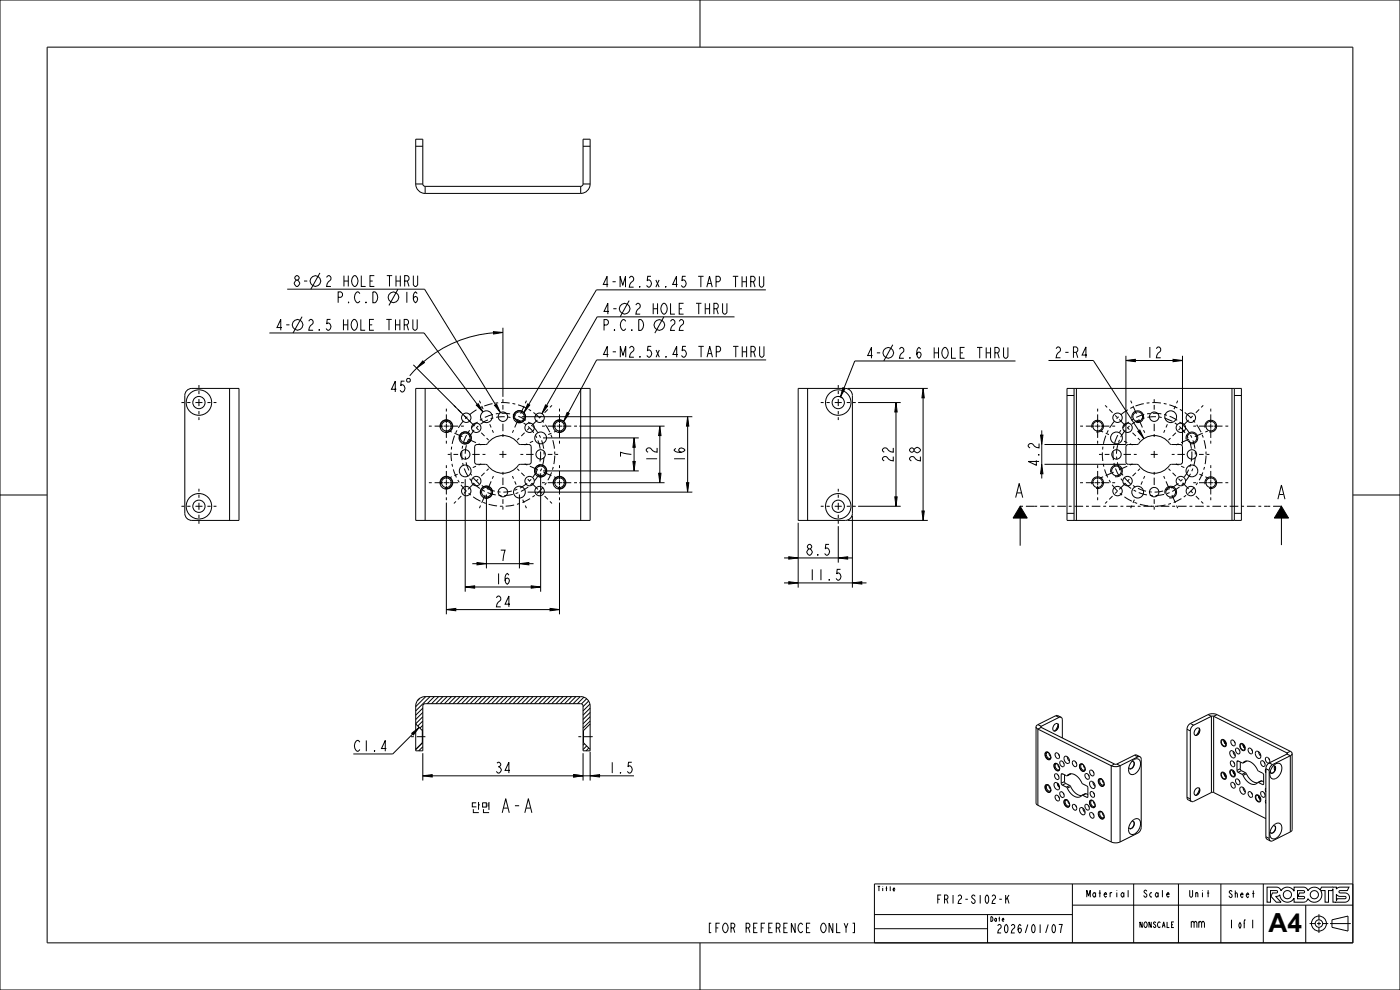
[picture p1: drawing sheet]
<svg xmlns="http://www.w3.org/2000/svg" width="297mm" height="210mm" viewBox="0 0 297 210" stroke-linecap="round" stroke-linejoin="round" font-family="sans-serif">
<g fill="#000">
<path d="M89.7 76.6l.3 .3-1.6 1.2zM104.7 70.3l2 .2-2 .3zM238.9 76.5l2-.3v.5zM248.9 76.2l2 .3-2 .2zM101.1 85.9l.4-.3 .9 1.8zM104.9 86l.4-.3 .9 1.8zM112 85.7l.4 .2-1.2 1.6zM115.7 85.9l.5 .2-1.2 1.6zM120.3 87.5l.5 .2-1.2 1.7zM134.5 92.9l.3 2h-.5zM134.3 97.9h.5l-.3 2zM140 90.4l.2 2h-.5z"/>
<path d="M145.9 88.4l.2 2h-.5zM178.8 82.2l.5 .2-1 1.8zM190.1 85.4l.2 2h-.5zM195.8 82.4l.3 2h-.5zM221 98.5l.3 2h-.5zM220.8 92.3h.5l-.3 2zM241.4 91.5l.4-.3 .9 1.8zM101.2 119.3l2 .3-2 .2zM110.2 119.6l2-.3v.5zM139.7 100.4h.5l-.2 2zM145.6 102.4h.5l-.2 2zM167.3 118.1l2 .3-2 .2z"/>
<path d="M177.8 118.4l2-.3v.5zM189.8 105.4h.5l-.2 2zM195.6 108.4h.5l-.3 2zM216.4 107.4l1.5 2.5h-3zM271.8 107.4l1.5 2.5h-3zM94.7 129.3l2-.2v.5zM98.7 124.5l2-.2v.5zM112.7 124.3l2 .2-2 .3zM116.7 129.1l2 .2-2 .3zM167.3 123.4l2 .2-2 .3zM180.8 123.6l2-.2v.5zM87.3 155.5l1.6-1.2-1.2 1.6z"/>
<path d="M89.7 164.6l2-.3v.5zM121.7 164.3l2 .3-2 .2zM125.2 164.6l2-.3v.5z"/>
</g>
<g fill="none" stroke="#000" stroke-width=".21">
<path d="M0 0h297v210h-297zM10 10h277v190h-277zM148.5 0v10M67.9 57.9l-1.9 3.4M57.1 70.6h32.9l11.3 15.2M60.9 61.3h29.2l15 24.5M64.1 67.2l-1.9 3.4M84.4 61.3l-1.9 3.5M87.7 77.4l12.1 12.1M88.4 78.1l-1.5 1.6M89.7 76.6l.3 .3-1.6 1.2zM104.7 70.3l2 .2-2 .3z"/>
<path d="M104.7 70.6a25.9 25.9 0 0 0-14.8 6.1M106.7 69.5v14.7M133.5 63.8l-1.9 3.4M140.8 67.2l-1.9 3.5M155.8 67.2h-29.1l-10.7 18.8M162.5 61.5h-36l-14.3 24.3M162.5 76.3h-35.9l-6.1 11.3M189.4 73.1l-1.9 3.5M215.4 76.6h-34.1l-2.3 5.7M222.4 76.5h9.5l9.7 14.9M238.9 76.5l2-.3v.5zM238.9 75.5v18.8h-17.3"/>
<path d="M240.9 76.5h8M248.9 76.2l2 .3-2 .2zM250.9 75.5v18.8M93.5 90.7a1.25 1.25 0 0 1 1.1-1.6 1.25 1.25 0 0 1 1.3 1.4 1.25 1.25 0 0 1-1.5 1.1M97.5 93.2a1.25 1.25 0 0 1 1.1-1.6 1.25 1.25 0 0 1 1.3 1.4 1.25 1.25 0 0 1-1.5 1.1M100.9 94.4l2.3-.1a4.2 4.2 0 0 1 7 0h2l.2 .1 .3 .4-.1 3.4-.4 .3h-2a4.2 4.2 0 0 1-7 0h-2l-.4-.3-.1-3.4zM101.1 85.9l.4-.3 .9 1.8zM104.9 86l.4-.3 .9 1.8zM109 88.7a1.25 1.25 0 0 1 1.1-1.6 1.25 1.25 0 0 1 1.3 1.4 1.25 1.25 0 0 1-1.5 1.1M110.7 88.4h36.2M112 85.7l.4 .2-1.2 1.6zM115.2 99.9h20.3"/>
<path d="M115.2 92.9h20.3M115.7 85.9l.5 .2-1.2 1.6zM117.5 90.7a1.25 1.25 0 0 1 1.1-1.6 1.25 1.25 0 0 1 1.3 1.4 1.25 1.25 0 0 1-1.5 1.1M120.3 87.5l.5 .2-1.2 1.7zM122.9 90.4h18.1M134.3 97.9h.5l-.3 2zM134.5 92.9l.3 2h-.5zM140 90.4l.2 2h-.5zM140 92.4v8M145.9 88.4l.2 2h-.5zM145.9 90.4v12M177.8 84.1l.9 .3"/>
<path d="M178.8 82.2l.5 .2-1 1.8zM179.8 82.4h17M182 85.4h9.1M190.1 85.4l.2 2h-.5zM190.1 87.4v18M195.8 82.4l.3 2h-.5zM195.8 84.4v24M220.8 92.3h.5l-.3 2zM221 98.5l.3 2h-.5zM221 91.3v1M221.6 98.5h17.3M231.6 90.7a1.25 1.25 0 0 1 1.1-1.6 1.25 1.25 0 0 1 1.4 1.4 1.25 1.25 0 0 1-1.6 1.1"/>
<path d="M238.9 94.5l.5-.2h1.9a4.2 4.2 0 0 1 7.1 0h2l.2 .1 .3 .4-.1 3.4-.4 .3h-2a4.2 4.2 0 0 1-7.1 0h-1.9l-.5-.3zM240.1 88.7a1.25 1.25 0 0 1 1.1-1.6 1.25 1.25 0 0 1 1.4 1.4 1.25 1.25 0 0 1-1.6 1.1M241.4 91.5l.4-.3 .9 1.8zM251.6 93.2a1.25 1.25 0 0 1 1.1-1.6 1.25 1.25 0 0 1 1.4 1.4 1.25 1.25 0 0 1-1.6 1.1M255.6 90.7a1.25 1.25 0 0 1 1.1-1.6 1.25 1.25 0 0 1 1.4 1.4 1.25 1.25 0 0 1-1.6 1.1M0 105h10M93.5 102.7a1.25 1.25 0 0 1 1.1-1.6 1.25 1.25 0 0 1 1.3 1.4 1.25 1.25 0 0 1-1.5 1.1M94.7 106.6v23.7M98.7 101.6v23.9M100.2 119.6h1M101.2 119.3l2 .3-2 .2zM102 104.7a1.25 1.25 0 0 1 1.1-1.6 1.25 1.25 0 0 1 1.3 1.4 1.25 1.25 0 0 1-1.5 1.1"/>
<path d="M103.2 119.6h7M103.2 104.9v15.7M110.2 119.6l2-.3v.5zM110.2 104.9v15.7M111.9 104.4h35M112.2 119.6h1M113.5 100.2a1.25 1.25 0 0 1 1.1-1.6 1.25 1.25 0 0 1 1.3 1.4 1.25 1.25 0 0 1-1.5 1.1M114.7 100.4v25.1M117.5 102.7a1.25 1.25 0 0 1 1.1-1.6 1.25 1.25 0 0 1 1.3 1.4 1.25 1.25 0 0 1-1.5 1.1M118.7 106.6v23.7M122.9 102.4h18.1M139.7 100.4h.5l-.2 2z"/>
<path d="M145.6 102.4h.5l-.2 2zM166.3 118.4h1M167.3 118.1l2 .3-2 .2zM169.3 118.4h8.5M169.3 110.9v13.7M177.8 118.4l2-.3v.5zM177.8 111.6v7.8M179.8 118.4h1M179.8 110.4h17M180.8 109.4v15.2M182 107.4h9.1M189.8 105.4h.5l-.2 2z"/>
<path d="M195.6 108.4h.5l-.3 2zM215.5 105.6l.7-3 .8 3M215.8 104.6h.9M216.4 107.4l1.5 2.5h-3zM216.4 109.9v5.9M221 100.5v1M231.6 102.7a1.25 1.25 0 0 1 1.1-1.6 1.25 1.25 0 0 1 1.4 1.4 1.25 1.25 0 0 1-1.6 1.1M235.6 100.2a1.25 1.25 0 0 1 1.1-1.6 1.25 1.25 0 0 1 1.4 1.4 1.25 1.25 0 0 1-1.6 1.1M247.1 104.7a1.25 1.25 0 0 1 1.1-1.6 1.25 1.25 0 0 1 1.4 1.4 1.25 1.25 0 0 1-1.6 1.1M255.6 102.7a1.25 1.25 0 0 1 1.1-1.6 1.25 1.25 0 0 1 1.4 1.4 1.25 1.25 0 0 1-1.6 1.1M271.1 105.9l.7-3 .8 3M271.4 104.9h.9"/>
<path d="M271.8 107.4l1.5 2.5h-3zM271.8 109.9v5.7M287 105h10M94.7 129.3l2-.2v.5zM96.7 129.3h20M98.7 124.5l2-.2v.5zM100.7 124.5h12M112.7 124.3l2 .2-2 .3zM116.7 129.1l2 .2-2 .3zM166.3 123.6h1M167.3 123.4l2 .2-2 .3zM169.3 123.6h11.5"/>
<path d="M180.8 123.6l2-.2v.5zM182.8 123.6h1M87.3 155.5l1.6-1.2-1.2 1.6zM87.5 155.7l-4.2 4.2h-8.4M88.2 153.6l1.4 1.4M88.8 148.4l.9-.6h.5h33a2 2 0 0 1 2 2v9.5h-1.5v-9.5l-.1-.3-.4-.2h-33.3l-.2 .5v9.5h-1.5v-9.5l.1-.6zM89 148.1l-.4 .5M89.6 155l.1 2.6M89.6 155h.1M89.6 157.6l-1.4 1.4M89.7 150.2l-1.5 1.5M89.7 151.1l-1.5 1.5"/>
<path d="M89.7 152l-1.5 1.5M89.7 152.9l-1.1 1.1M89.7 153.9l-.6 .6M89.7 154.8l-.2 .1M89.7 158.4l-.9 .9M89.7 159.8v5.8M90.3 147.8l-2.1 2.1M91.2 147.8l-3 3M92.1 147.8l-1.5 1.5M93 147.8l-1.5 1.5M94 147.8l-1.5 1.5M94.9 147.8l-1.5 1.5"/>
<path d="M95.8 147.8l-1.5 1.5M96.7 147.8l-1.5 1.5M97.6 147.8l-1.5 1.5M98.5 147.8l-1.5 1.5M99.4 147.8l-1.5 1.5M100.3 147.8l-1.5 1.5M101.2 147.8l-1.5 1.5M102.1 147.8l-1.5 1.5M103.1 147.8l-1.5 1.5M104 147.8l-1.5 1.5M104.9 147.8l-1.5 1.5M105.8 147.8l-1.5 1.5"/>
<path d="M106.7 147.8l-1.5 1.5M107.6 147.8l-1.5 1.5M108.5 147.8l-1.5 1.5M109.4 147.8l-1.5 1.5M110.3 147.8l-1.5 1.5M111.3 147.8l-1.5 1.5M112.2 147.8l-1.5 1.5M113.1 147.8l-1.5 1.5M114 147.8l-1.5 1.5M114.9 147.8l-1.5 1.5M115.8 147.8l-1.5 1.5M116.7 147.8l-1.5 1.5"/>
<path d="M117.6 147.8l-1.5 1.5M118.5 147.8l-1.5 1.5M119.4 147.8l-1.5 1.5M120.4 147.8l-1.5 1.5M121.3 147.8l-1.5 1.5M122.2 147.8l-1.5 1.5M123.1 147.8l-1.5 1.5M123.7 157.6h.1M123.7 155h.1M123.7 159.8v5.8M123.8 157.6l1.4 1.4M123.8 155v2.6"/>
<path d="M123.9 147.9l-1.4 1.4M124 157.8l-.3 .3M124.5 148.2l-1.1 1.1M124.5 158.2l-.8 .8M124.9 148.7l-1.2 1.2M124.9 158.7l-.6 .6M125.1 149.3l-1.4 1.5M125.2 150.2l-1.5 1.5M125.2 151.1l-1.5 1.5M125.2 152l-1.5 1.5M125.2 152.9l-1.5 1.5M125.2 153.6l-1.4 1.4"/>
<path d="M125.2 159.5v6.1M222.4 159.6l-.3-.1-.2 .1-.1 .4 .1 .5 .6 .6 .3-.1 .1-.4M259.1 157l.5-.1 .4 .4 .2 .6-.2 .4h-.4l-.4-.3-.2-.5zM259.7 157.1l.4 .8M263.1 157.8l.4-.1 .4 .3 .3 .8-.2 .4h-.4l-.4-.4-.2-.5zM263.7 157.9l.4 .8M89.7 164.6l2-.3v.5zM89.7 164.6h32M121.7 164.3l2 .3-2 .2zM123.7 164.6h1.5M125.2 164.6l2-.3v.5zM127.2 164.6h7.3"/>
<path d="M222.4 166.6l-.3-.1-.2 .1-.1 .3 .1 .5 .6 .6 .3-.1 .1-.3M224.2 162l-.3-.1-.2 .3 .1 .8 .3 .4 .4 .1 .2-.1 .1-.4M225.1 164.3l.2-.2 1.1 .5M225.1 166.1l.3 .4M225.1 164.3v1.8M225.4 166.5l.8 .5M225.4 164.1l-.3 .2M225.8 165.8l.3 .4M225.8 164.4v1.4M225.8 165.8l-.7 .3M226.1 166.2l.8 .4M226.1 166.2l-.7 .3"/>
<path d="M226.2 167l.2 .2M226.4 164.6l.2-.2a1.72 1.72 0 0 1 2.3 .7l.7 1.1 1.2 .7v2.1l-.2 .1M226.4 167.2a2.42 2.42 0 0 0 2.8 1.8l.3-.3M226.4 169.7l-.3-.1-.2 .1-.2 .4 .2 .5 .6 .6 .3-.1 .1-.4M226.9 166.6l.2 .2M226.9 166.6l-.7 .4M227.1 164.2h.1M227.1 166.8a2.81 2.81 0 0 0 2.4 2M227.1 164.2l-.7 .4M227.1 166.8l-.7 .4M227.2 164.1l-.1 .1M229.5 168.8h.1"/>
<path d="M229.5 168.7h.2M229.7 168.7l.9 .4M229.7 162.2l-.3-.2-.2 .1-.2 .4 .2 .5 .6 .6 .3-.1 .1-.4M230.4 168.3l-.9 .4M230.4 168.3l.4 .2M230.4 168.3l-.7 .4M230.8 169l-.2 .1M231.8 169.8h-.4l-.2 .2 .1 .8 .3 .4 .4 .1 .2-.1 .1-.4M233.8 172.2l-.4-.1-.2 .1-.1 .4 .1 .5 .6 .6 .3-.1 .2-.4M233.8 165.3l-.4-.1-.2 .1-.1 .4 .1 .5 .6 .5 .3-.1 .2-.3M259.1 163.9l.5-.1 .4 .4 .2 .6-.2 .5h-.4l-.4-.3-.2-.6zM259.7 164l.4 .8"/>
<path d="M261 163.4l.4-.1 .4 .3 .3 .7-.2 .5h-.4l-.4-.4-.2-.5zM261.6 163.5l.4 .8M262.4 161.6l.2-.2 1.1 .4M262.4 163.4l.3 .4M262.4 161.6v1.8M262.7 163.8l.8 .5M262.7 161.4l-.3 .2M263.1 163.1l.3 .4M263.1 163.1l-.7 .3M263.1 161.6v1.5M263.4 163.5l-.7 .3M263.4 163.5l.8 .4"/>
<path d="M263.5 164.3l.2 .2M263.7 161.8l.2-.2a1.72 1.72 0 0 1 2.3 .8l.7 1.1 1.1 .7 .1 2.1-.3 .1M263.7 164.5a2.42 2.42 0 0 0 2.7 1.8l.4-.3M263.7 161.8h.1M264.2 163.9l.2 .2M264.2 163.9l-.7 .4M264.4 161.5l-.7 .3M264.4 164.1a2.8 2.8 0 0 0 2.4 1.9M264.4 164.1l-.7 .4M264.4 161.4v.1M266.4 168.7l.4-.1 .5 .4 .2 .7-.2 .4h-.4l-.4-.3-.2-.6zM266.8 166h.2"/>
<path d="M267 166l.8 .4M267 168.8l.4 .8M267.7 165.6l-.9 .4M267.7 165.6l.4 .2M267.7 165.6l-.7 .4M268.1 166.3l-.3 .1M268.5 163.1l-.1 .4 .1 .5M269.5 163.6l.1 .4M270.5 162.6l-.2 .3 .1 .6M185.5 197h24M185.5 194h42M189.5 188.6h.3l-.1-.2-.2 .4 .2 .2 .1-.1"/>
<path d="M209.5 194v6M227.5 192h59.5M227.5 187.5v12.5M239.3 188.8v1.5M240.5 187.5v12.5M250 187.5v12.5M259 187.5v12.5M268 187.5v12.5M268.8 188.2h2.2l.5 .3 .2 .4a1.6 1.6 0 0 1 2.8 .1v-.8h2.3l.4 .3 .3 .4a1.6 1.6 0 0 1 2.6-.1l.2-.6h3.2v.4l.6-.4h2.1l-.4 .7h-1.5a.25 .25 0 0 0-.2 .3 .25 .25 0 0 0 .2 .2h1a.98 .98 0 0 1 1 1 .98 .98 0 0 1-1 1h-2.5v-2.9l-.2 .4h-.8v2.5h-.7v-2.5h-.9a1.6 1.6 0 0 1-.5 2.2 1.6 1.6 0 0 1-2.2-.5l-.3 .5-.4 .2-2.3 .1v-.9a1.6 1.6 0 0 1-1.8 .8 1.6 1.6 0 0 1-1.2-1.5l-.4 .3h-.5l1.2 1.3h-1l-1.2-1.3 .3-.7h.9a.25 .25 0 0 0 .2-.2 .25 .25 0 0 0-.2-.3h-1.3v2.5h-.7zM275.3 188.9l1.4 .1-.1 .4h-.9l-.4 .7 1.3 .1 .2 .1-.1 .3h-1.4zM277 192v8M277.8 195.9h1.2"/>
<path d="M279.4 195.9h.8M279.8 193.9v1.2M279.8 195.5v.8M279.8 196.7v1.2M280.6 195.9h1.2M282.2 195.9h4.4M282.6 195.1l3.4-.8v3.2l-3.4-.8zM283.5 189.7l.6 .4 1.3 .1 .1 .3-.2 .1h-1.6l-.2 .4zM287 187.5h-101.5v12.5M148.5 200v10"/>
<circle cx="66.9" cy="59.6" r="1.13"/>
<circle cx="63.1" cy="68.9" r="1.13"/>
<circle cx="83.4" cy="63.1" r="1.13"/>
<circle cx="132.5" cy="65.5" r="1.13"/>
<circle cx="139.9" cy="68.9" r="1.13"/>
<circle cx="188.4" cy="74.8" r="1.13"/>
<circle cx="273.1" cy="189.8" r=".87"/>
<circle cx="278.8" cy="189.8" r=".87"/>
<circle cx="279.8" cy="195.9" r="1.59"/>
<circle cx="279.8" cy="195.9" r=".79"/>
</g>
<path d="M216.4 107.4h3M219.4 107.4h49.4M268.8 107.4h3" fill="none" stroke="#000" stroke-width=".21" stroke-dasharray=".6 .6 1.8 .6" stroke-linecap="butt"/>
<!-- layer: 02___PRT_ALL_AXES -->
<g fill="none" stroke="#000" stroke-width=".21" stroke-dasharray=".6 .6 1.8 .6" stroke-linecap="butt">
<path d="M38.5 85.4h1.9M42.2 81.7v1.9M42.2 89.1v-1.9M45.9 85.4h-1.9M91 90.4h3.1M94.7 86.7v3.1M94.7 98.7v3.1M94.7 94.1v-3.2M95 96.4h2.2M95.3 91.4l2.9 1.3M96.3 86l1.6 1.6M98.4 90.4h-3.2"/>
<path d="M101.5 91.2l-3.1-3.1M101.7 85l.8 1.8M102.1 98.4l-1.8 .8M102.1 94.4l-2.9-1.3M103 96.4h-2.8M103.7 99.4l-1.6 1.6M103.7 93.4l-1.6-1.6M104.7 91.8l-.8-1.8M106.7 84.7v2.2M106.7 92.7v-2.8M108.7 91.8l1.3-2.9M109.7 93.4l1.6-1.6"/>
<path d="M109.7 99.4l1.6 1.6M110.4 96.4h2.8M111.3 94.4l1.8-.8M111.3 98.4l2.9 1.3M111.7 85l-1.3 2.9M111.8 91.2l3.2-3.1M114.7 96.4a8 8 0 0 0-11.7-7.1 8 8 0 0 0-.9 13.6 8 8 0 0 0 12.5-5.4l.1-1.1M115 90.4h3.1M115.4 96.4a8.7 8.7 0 0 0-12.7-7.8 8.7 8.7 0 0 0-1 14.9 8.7 8.7 0 0 0 13.6-5.9l.1-1.2M117.1 86l-1.6 1.6M117.7 96.4a11 11 0 0 0-16.1-9.7 11 11 0 0 0-1.1 18.8 11 11 0 0 0 17.1-7.8l.1-1.3M118.1 91.4l-1.8 .8"/>
<path d="M118.4 96.4h-2.2M118.7 86.7v3.1M118.7 98.7v3.1M118.7 94.1v-3.2M122.4 90.4h-3.2M174.1 85.4h1.9M177.8 81.7v1.9M177.8 89.1v-1.9M181.5 85.4h-1.9M229.1 90.4h3.2M232.9 86.7v3.1M232.9 98.7v3.1"/>
<path d="M232.9 94.1v-3.2M233.1 96.4h2.3M233.5 91.4l1.8 .8M234.5 86l1.5 1.6M236.6 90.4h-3.2M236.6 88.1l3.1 3.1M239.9 85l1.2 2.9M240.3 98.4l-2.9 1.3M240.3 94.4l-1.8-.8M241.1 96.4h-2.7M241.8 99.4l-1.5 1.6M241.8 93.4l-1.5-1.6"/>
<path d="M242.8 91.8l-1.2-2.9M244.9 84.7v2.2M244.9 92.7v-2.8M246.9 91.8l.8-1.8M247.9 93.4l1.6-1.6M247.9 99.4l1.6 1.6M248.6 96.4h2.8M249.5 94.4l2.9-1.3M249.5 98.4l1.8 .8M249.8 85l-.7 1.8M250 91.2l3.1-3.1M252.9 96.4a8 8 0 0 0-11.7-7.1 8 8 0 0 0-1 13.6 8 8 0 0 0 12.6-5.4l.1-1.1"/>
<path d="M253.1 90.4h3.2M253.6 96.4a8.7 8.7 0 0 0-12.8-7.8 8.7 8.7 0 0 0-1 14.9 8.7 8.7 0 0 0 13.7-5.9l.1-1.2M255.3 86l-1.6 1.6M255.9 96.4a11 11 0 0 0-16.2-9.7 11 11 0 0 0-1.1 18.8 11 11 0 0 0 17.2-7.8l.1-1.3M256.3 91.4l-2.9 1.3M256.6 96.4h-2.2M256.9 86.7v3.1M256.9 98.7v3.1M256.9 94.1v-3.2M260.6 90.4h-3.2M38.5 107.4h1.9M42.2 103.7v1.9"/>
<path d="M42.2 111.1v-1.9M45.9 107.4h-1.9M91 102.4h3.1M94.7 106.1v-3.2M95.3 101.4l1.8-.8M96.3 106.8l1.6-1.6M98.4 102.4h-3.2M98.4 104.7l3.1-3.2M101.7 107.8l1.3-2.9M104.7 101l-1.3 2.9M106.7 100.1v2.8M106.7 108.1v-2.2"/>
<path d="M108.7 101l.8 1.8M111.7 107.8l-.8-1.8M115 104.7l-3.2-3.2M115 102.4h3.1M117.1 106.8l-1.6-1.6M118.1 101.4l-2.9-1.3M118.7 106.1v-3.2M122.4 102.4h-3.2M174.1 107.4h1.9M177.8 103.7v1.9M177.8 111.1v-1.9M181.5 107.4h-1.9"/>
<path d="M229.1 102.4h3.2M232.9 106.1v-3.2M233.5 101.4l2.9-1.3M234.5 106.8l1.5-1.6M236.6 102.4h-3.2M236.6 104.7l3.1-3.2M239.9 107.8l.8-1.8M242.8 101l-.7 1.8M244.9 100.1v2.8M244.9 108.1v-2.2M246.9 101l1.2 2.9M249.8 107.8l-1.2-2.9"/>
<path d="M250 101.5l3.1 3.2M253.1 102.4h3.2M255.3 106.8l-1.6-1.6M256.3 101.4l-1.8-.8M256.9 106.1v-3.2M260.6 102.4h-3.2M87.2 156.3h3.5M122.7 156.3h3.5"/>
</g>
<g fill="none" stroke="#000" stroke-width=".21">
<path d="M41.5 85.4h1.4M42.2 84.6v1.5M94.1 90.4h1.1M94.7 89.8v1.1M105.9 96.4h1.5M106.7 95.6v1.5M118.1 90.4h1.1M118.7 89.8v1.1M177.1 85.4h1.5M177.8 84.6v1.5M232.3 90.4h1.1M232.9 89.8v1.1"/>
<path d="M244.1 96.4h1.5M244.9 95.6v1.5M256.3 90.4h1.1M256.9 89.8v1.1M41.5 107.4h1.4M42.2 106.6v1.5M94.1 102.4h1.1M94.7 101.8v1.1M118.1 102.4h1.1M118.7 101.8v1.1M177.1 107.4h1.5M177.8 106.6v1.5"/>
<path d="M232.3 102.4h1.1M232.9 101.8v1.1M256.3 102.4h1.1M256.9 101.8v1.1M222.4 159.6l-.3-.1a.72 .72 0 0 0-.5 .6 .72 .72 0 0 0 .3 .7 .51 .51 0 0 0 .7 .4 .51 .51 0 0 0 .3-.6M222.4 159.6l.5 1M222.5 159.7h.1M222.5 159.7l-.5 .1 .1 .7 .5 .4 .3-.3M222.5 159.7l.4 .8M223.5 155h.1M223.7 153.7l.6-.2 .3 .5-.3 .8-.7 .3a.83 .83 0 0 1 .1-1.4zM223.9 159.7h.4l.3 .3 .2 .6-.2 .3h-.3l-.3-.3-.2-.5z"/>
<path d="M224.6 160l.1 .3M253.7 154.6l.3-.2h.3l.2 .7-.4 .7-.3 .2h-.3a.96 .96 0 0 1 .2-1.4zM254.3 154.4h.1M259.2 157.1l.3-.1 .4 .3 .2 .5-.1 .3a.72 .72 0 0 1-.8-.2 .72 .72 0 0 1 0-.8zM259.7 157.1l.3 .7M259.7 157.1h.1M260 157.8l.1 .1M260 157.8v.1M260 157.9h.1M260.1 157.9h.1M261 159.3h.5l.4 .5a.53 .53 0 0 1 .2 .6 .53 .53 0 0 1-.6 .4l-.6-.7v-.5zM261.2 157h.3l.4 .3 .1 .5-.1 .4h-.3l-.3-.3-.2-.5z"/>
<path d="M261.6 159.4l.1 .5 .4 .4M261.9 157.3l.1 .3M262.2 158.8a.65 .65 0 0 1 .7 .3 .65 .65 0 0 1-.2 .8l-.5-.4zM262.9 159h.1M262.9 159l.1 .3M263.2 157.9l.3-.1 .4 .3 .2 .5-.1 .4a.72 .72 0 0 1-.8-.3 .72 .72 0 0 1 0-.8zM264.1 158.7h.1M264.1 158.7l-.4-.8 .4 .8M264.9 158.8l.3-.1 .4 .3 .1 .5-.2 .4h-.3l-.3-.3-.1-.5zM265.5 159l.2 .3M266.4 159.4a.83 .83 0 0 1 1 .5 .83 .83 0 0 1-.3 1l-.4-.2-.3-.4-.1-.5zM267 159.5l.1 .5 .4 .4"/>
<path d="M222.4 166.6l-.3-.2a.72 .72 0 0 0-.5 .6 .72 .72 0 0 0 .3 .7 .51 .51 0 0 0 .7 .4 .51 .51 0 0 0 .3-.6M222.4 166.6l.5 .9M222.5 166.6h.1M222.5 166.6l-.5 .1 .1 .7 .5 .4 .3-.3M222.5 166.6l.4 .8M222.9 167.4v.1M223.7 162h.5a.87 .87 0 0 1 .6 .7 .87 .87 0 0 1-.3 .8h-.3a1.11 1.11 0 0 1-.5-1.5zM223.7 166.1l.5-.1 .5 .6a.53 .53 0 0 1 .1 .6 .53 .53 0 0 1-.5 .3l-.6-.7-.1-.4zM223.8 164.2l.4-.1 .3 .4 .2 .5-.2 .3h-.3l-.3-.3-.2-.5zM223.9 168.7h.3l.4 .3 .2 .5-.2 .4h-.3l-.3-.3-.2-.5zM224.3 162h.1M224.3 166.1l.1 .5 .4 .5"/>
<path d="M224.3 166.2l.2 .2 .1 .4M224.3 162.1l-.3-.1a.69 .69 0 0 0-.1 .9 .69 .69 0 0 0 .8 .3l.1-.2M224.4 162.1h.1M224.4 162.1l.4 .8M224.5 164.4l.1 .3M224.6 169l.1 .3M224.8 162.9h.1M224.8 163h.1M224.9 161.5a.65 .65 0 0 1 .8 .4 .65 .65 0 0 1-.3 .7l-.3-.1a.8 .8 0 0 1-.2-1zM225 168a.76 .76 0 0 0 .6 1.2M225 168a.76 .76 0 0 1 .6 1.1M225 168h.1"/>
<path d="M225.6 161.7v.1M225.6 168.2l.1 .3M225.6 161.8l.1 .2M225.6 169.1v.1M225.8 169.7h.5a.89 .89 0 0 1 .3 1.5 1.06 1.06 0 0 1-.8-1.5zM225.9 160.5a.83 .83 0 0 1 .9 .5 .83 .83 0 0 1-.3 1l-.4-.2-.3-.5-.1-.5zM226.4 160.5l.1 .5 .4 .5M226.4 169.8l-.2-.1-.2 .2 .1 .7a.4 .4 0 0 0 .4 .4 .4 .4 0 0 0 .4-.3M226.5 169.8h.1M226.5 169.8l.4 .8M226.9 170.7h.1M227.6 161.5l.3-.1 .4 .3 .1 .5-.1 .4h-.3l-.4-.3-.1-.5z"/>
<path d="M227.6 170.7l.3-.1 .4 .4 .1 .5-.1 .3h-.3l-.4-.3-.1-.4zM228.2 170.9l.2 .3M228.2 161.7l.2 .3M229.2 171.4a.83 .83 0 0 1 .9 .4 .83 .83 0 0 1-.3 1l-.4-.1-.3-.5-.1-.5zM229.7 171.4l.1 .5 .4 .5M229.7 162.2l-.3-.2-.3 .1-.1 .7a.71 .71 0 0 0 .4 .7 .71 .71 0 0 0 .8-.1v-.3M229.7 162.2l.4 .4 .1 .5M229.7 162.2l-.4 .1 .1 .7 .5 .4 .3-.3M229.7 162.2h.1M229.8 162.2l.4 .8M230.2 163.1h.1M230.3 164.1a.65 .65 0 0 1 .7 .4 .65 .65 0 0 1-.2 .8 .84 .84 0 0 1-.5-1.2z"/>
<path d="M230.3 170.7a.65 .65 0 0 1 .7 .4 .65 .65 0 0 1-.2 .7l-.4-.1a.8 .8 0 0 1-.1-1zM230.9 170.9l.2 .3M230.9 164.4l.2 .3M231.2 169.8l.3-.1 .3 .1a.84 .84 0 0 1 .6 .7 .84 .84 0 0 1-.4 .8h-.3a1.11 1.11 0 0 1-.5-1.5zM231.3 163.4h.3l.3 .3 .2 .5-.2 .4-.3-.1-.3-.3-.1-.4zM231.3 172.4h.3l.3 .3 .2 .5-.2 .3h-.3l-.3-.3-.1-.5zM231.3 165.8h.4l.5 .5a.53 .53 0 0 1 .2 .6 .53 .53 0 0 1-.6 .3l-.6-.6-.1-.5zM231.4 167.9h.3l.4 .4 .1 .5-.2 .3h-.3l-.3-.3-.1-.5zM231.8 169.9h.1M231.8 169.9l-.2-.1a.68 .68 0 0 0-.1 .9 .68 .68 0 0 0 .8 .3v-.2M231.8 165.8l.2 .6 .3 .4M231.9 169.9h.1"/>
<path d="M231.9 172.6l.2 .3M231.9 163.6l.2 .3M232 169.9l.3 .8M232 168.2l.2 .3M232.3 170.8h.1M233.1 165.3l.5-.1 .5 .4 .2 .7-.2 .4a.99 .99 0 0 1-1-.4 .99 .99 0 0 1 0-1zM233.8 172.2v.1M233.8 172.2l-.5 .2 .1 .6 .5 .5 .3-.3M233.8 165.3l-.4 .1v.6l.4 .5h.3l.1-.2M233.8 172.3l.4 .8M233.8 165.4l.4 .8M233.8 172.3h.1"/>
<path d="M234.2 173.2h.1M234.2 173.1l.1 .1M234.2 173.1l-.3-.7-.5-.3a.72 .72 0 0 0-.5 .6 .72 .72 0 0 0 .4 .7 .5 .5 0 0 0 .5 .4 .5 .5 0 0 0 .5-.6M239.6 175.8h.1M239.6 163.1h.1M240 175.7l-.4 .1M240 163l-.4 .1M240 175.7h.1M240 163h.1M240.4 174.2h.1M240.4 161.5l.2 .3v.5l-.6 .7M240.4 174.2l.2 .3v.5l-.6 .7"/>
<path d="M253.7 167.3l.3-.2h.3l.2 .7-.4 .7-.3 .2h-.3a.96 .96 0 0 1 .2-1.4zM254.3 167.1h.1M259.2 164l.3-.1 .4 .3 .2 .5-.1 .4a.72 .72 0 0 1-.8-.3 .72 .72 0 0 1 0-.8zM259.7 164l.4 .8-.3-.4zM261.1 163.5l.3-.1 .4 .4 .2 .5-.2 .4-.3-.1-.4-.3-.1-.5zM261.1 161.5l.4-.1 .4 .5a.46 .46 0 0 1-.2 .7 .46 .46 0 0 1-.6-.4l-.1-.4zM261.2 166h.4l.4 .4a.46 .46 0 0 1-.2 .8 .46 .46 0 0 1-.6-.5l-.1-.4zM261.6 163.5l.4 .8zM261.8 161.7l.1 .3M261.9 166.2l.1 .3M262.2 165.3a.76 .76 0 0 0 .7 1.1M262.3 165.2a.76 .76 0 0 1 .6 1.2"/>
<path d="M262.3 165.2l-.1 .1M262.9 165.5l.1 .3M262.9 166.4h.1M263.1 167a.83 .83 0 0 1 1 .5 .83 .83 0 0 1-.3 1l-.4-.2-.3-.4-.1-.5zM263.7 167.1l.1 .5 .4 .4M264.9 168l.3-.1 .4 .4 .1 .5-.2 .3h-.3l-.3-.3-.1-.4zM265.5 168.2l.2 .3M266.5 168.8l.3-.1 .4 .3 .2 .5-.1 .4a.72 .72 0 0 1-.8-.3 .72 .72 0 0 1 0-.8zM267 168.8l.4 .8zM267.5 161.4a.65 .65 0 0 1 .8 .4 .65 .65 0 0 1-.2 .8 .84 .84 0 0 1-.6-1.2zM267.5 168a.65 .65 0 0 1 .8 .3 .65 .65 0 0 1-.2 .8l-.6-.4zM268.2 168.2l.1 .3"/>
<path d="M268.2 161.7l.1 .2M268.5 163.4v.3M268.5 169.7v.7M268.5 167.2l-.1 .3 .1 .5M268.6 160.7h.3l.3 .3a.47 .47 0 0 1 .3 .5 .47 .47 0 0 1-.5 .4l-.5-.6zM269.2 160.9l.1 .3M269.2 161.8h.1M269.4 163.7l.1 .2M270.4 175.2h.1M270.4 162.5h.1M270.4 175.2l.2 .4-.2 .5-.4 .5-.4 .1M270.4 162.5l.2 .4-.2 .5-.4 .5-.4 .1"/>
<path d="M270.5 162.7v.7"/>
<circle cx="94.7" cy="90.4" r="1.35"/>
<circle cx="94.7" cy="90.4" r="1.03"/>
<circle cx="98.7" cy="92.9" r="1.3"/>
<circle cx="98.7" cy="99.9" r="1.25"/>
<circle cx="98.7" cy="92.9" r="1.03"/>
<circle cx="98.7" cy="96.4" r="1"/>
<circle cx="98.9" cy="88.6" r="1"/>
<circle cx="101" cy="90.7" r="1"/>
<circle cx="103.2" cy="88.4" r="1.25"/>
<circle cx="106.7" cy="88.4" r="1"/>
<circle cx="110.2" cy="88.4" r="1.3"/>
<circle cx="110.2" cy="88.4" r="1.03"/>
<circle cx="112.3" cy="90.7" r="1"/>
<circle cx="114.5" cy="88.6" r="1"/>
<circle cx="114.7" cy="99.9" r="1.3"/>
<circle cx="114.7" cy="92.9" r="1.25"/>
<circle cx="114.7" cy="99.9" r="1.03"/>
<circle cx="114.7" cy="96.4" r="1"/>
<circle cx="118.7" cy="90.4" r="1.35"/>
<circle cx="118.7" cy="90.4" r="1.03"/>
<circle cx="232.9" cy="90.4" r="1.03"/>
<circle cx="236.9" cy="92.9" r="1.25"/>
<circle cx="236.9" cy="99.9" r="1.03"/>
<circle cx="236.9" cy="96.4" r="1"/>
<circle cx="237.1" cy="88.6" r="1"/>
<circle cx="239.2" cy="90.7" r="1"/>
<circle cx="241.4" cy="88.4" r="1.03"/>
<circle cx="244.9" cy="88.4" r="1"/>
<circle cx="248.4" cy="88.4" r="1.25"/>
<circle cx="250.5" cy="90.7" r="1"/>
<circle cx="252.6" cy="88.6" r="1"/>
<circle cx="252.9" cy="99.9" r="1.25"/>
<circle cx="252.9" cy="92.9" r="1.03"/>
<circle cx="252.9" cy="96.4" r="1"/>
<circle cx="256.9" cy="90.4" r="1.03"/>
<circle cx="94.7" cy="102.4" r="1.35"/>
<circle cx="94.7" cy="102.4" r="1.03"/>
<circle cx="98.9" cy="104.2" r="1"/>
<circle cx="101" cy="102" r="1"/>
<circle cx="103.2" cy="104.4" r="1.3"/>
<circle cx="103.2" cy="104.4" r="1.03"/>
<circle cx="106.7" cy="104.4" r="1"/>
<circle cx="110.2" cy="104.4" r="1.25"/>
<circle cx="112.3" cy="102" r="1"/>
<circle cx="114.5" cy="104.2" r="1"/>
<circle cx="118.7" cy="102.4" r="1.35"/>
<circle cx="118.7" cy="102.4" r="1.03"/>
<circle cx="232.9" cy="102.4" r="1.03"/>
<circle cx="237.1" cy="104.2" r="1"/>
<circle cx="239.2" cy="102" r="1"/>
<circle cx="241.4" cy="104.4" r="1.25"/>
<circle cx="244.9" cy="104.4" r="1"/>
<circle cx="248.4" cy="104.4" r="1.03"/>
<circle cx="250.5" cy="102" r="1"/>
<circle cx="252.6" cy="104.2" r="1"/>
<circle cx="256.9" cy="102.4" r="1.03"/>
</g>
<!-- layer: 7_ALL_FEATURES -->
<g fill="none" stroke="#000" stroke-width=".21">
<path d="M88.2 39a2 2 0 0 0 2 2M88.2 39v-9.5h1.5v9.5M88.2 39h1.5M88.2 31h1.5M89.7 39l.2 .5h.3M90.2 39.5v1.5M90.2 39.5h33M123.2 39.5v1.5M123.7 39l-.3 .5h-.2M123.7 39v-9.5h1.5v9.5M123.7 39h1.5M123.7 31h1.5"/>
<path d="M125.2 39a2 2 0 0 1-2 2M90.2 41h33M39.8 82.7l.9-.3h10v28h-10a1.5 1.5 0 0 1-1.5-1.5v-25l.1-.5zM48.7 82.4v28M88.2 82.4h37v28h-37zM90.2 82.4v28M123.2 82.4v28M169.3 82.4h10a1.5 1.5 0 0 1 1.5 1.5v25a1.5 1.5 0 0 1-1.5 1.5h-10zM171.3 82.4v28M226.4 82.4h37v28h-37zM226.4 83.9h1.5M227.9 82.4v28"/>
<path d="M228.4 82.4v28M261.4 82.4v28M261.9 83.9h1.5M261.9 82.4v28M226.4 108.9h1.5M261.9 108.9h1.5M89.6 156.3h.1M123.7 156.3h.1M219.8 154.2v16.1l.4 .5M219.8 154.2l.4 .5M220.2 153.7l-.4 .5M220.2 154.7v16.1"/>
<path d="M220.2 154.7l15.5 7.7M220.2 153.7l.7 .4M220.9 154.1v.2M220.9 154.3l-.7 .4M220.9 154.3l15.5 7.8M223.9 155h-.4M223.9 155h.1M224 151.8h.3l.8 .3M224 151.8l-3.8 1.9M224 151.8l.7 .4M224.3 153.5l.2 .7-.6 .8M224.5 153.7l-.7 1.3"/>
<path d="M224.7 152.2l-3.8 1.9M225.1 152.1l.3 .5v3.9M225.1 152.1l-.4 .1M251.8 154.7v14.4M251.8 154.7l.7 .3M252.5 153.5a1.47 1.47 0 0 0-.7 1.2M252.5 155v14.5M252.5 153.5l.7 .3M253.2 153.8a1.47 1.47 0 0 0-.7 1.2M253.9 155.9l-.4 .1M253.9 155.9v.1M254 155.9h-.1"/>
<path d="M254 155.9h.1M254.3 154.4l.2 .7-.5 .8M254.5 154.6l-.7 1.4M256.3 151.6a2.37 2.37 0 0 1 1.9 0M256.3 151.6l-3.8 1.9M256.3 151.6l.7 .3M257 151.9h.5M257 151.9l-3.8 1.9M257 151.9v16.2M257.5 151.9v16.2M257.5 151.9l15.5 7.8M258.2 151.6l-.7 .3"/>
<path d="M258.2 151.6l15.5 7.8M273 159.7v.3M273 160l-3.7 1.8M273 160l.7 .3M273.7 159.4l.4 .4M273.7 159.4l-.7 .3M274.1 159.8v16.2l-.4 .5M274.1 159.8l-.4 .5M220.2 170.8l15.5 7.8M224.3 166.2l.2 .6M224.5 166.4l-.1 .2M235.7 178.6a2.37 2.37 0 0 0 1.9 0"/>
<path d="M235.7 162.4a2.37 2.37 0 0 0 1.9 0M235.7 162.4v16.2M236.4 162.1h.5M236.4 162.1l-.7 .3M236.9 162.1l.7 .3M237.6 162.4v16.2M239.5 162.9l.2 .2h.3M239.5 175.6l.1 .2M239.6 175.8h.1M240 175.7v.1M240 163v.1M240 175.8h-.4"/>
<path d="M240.1 161.5h.3a.98 .98 0 0 1-.4 1.6M240.1 174.2h.3a.98 .98 0 0 1-.4 1.6M240.2 161.4l.4-.3a.92 .92 0 0 1 1.1 .1 .92 .92 0 0 1 .2 1.1l-.2 .8a1.37 1.37 0 0 1-2 1 2.21 2.21 0 0 1 .5-2.7zM240.2 174.1l.4-.3a.92 .92 0 0 1 1.1 .1 .92 .92 0 0 1 .2 1.1l-.2 .8a1.37 1.37 0 0 1-2 1 2.21 2.21 0 0 1 .5-2.7zM240.7 160.2l.3-.1 .8 .4M240.7 160.2l-3.8 1.9M240.7 160.2l.7 .3M241.4 160.5l-3.8 1.9M241.8 160.5l.3 .6v14.4a1.47 1.47 0 0 1-.7 1.2l-3.8 1.9M241.8 160.5h-.4M251.8 169.1l.2 .5 .8 .4M251.8 169.1l.7 .4"/>
<path d="M252.5 169.5l.3 .5M253.9 168.6l-.4 .1M253.9 168.6v.1M254.3 167.1l.2 .7-.6 .8M254.5 167.3l-.7 1.4M257 168.1h.5M257 168.1l-3.8 1.9h-.4M257.5 168.1l11 5.5M268.5 177.5l.2 .5 .8 .4M268.5 177.5l.8 .3M268.5 163.1l.8 .3M268.5 163.1v14.4"/>
<path d="M269.3 177.8l.2 .6M269.3 161.8a1.47 1.47 0 0 0-.8 1.3M269.3 161.8l.7 .4M269.3 163.4v14.4M269.4 176.5l.2 .2h.3M269.4 163.8l.2 .2h.4M270 162.2a1.47 1.47 0 0 0-.7 1.2M270 176.7h.1M270 164h.1M270 176.7h-.1M270.1 162.5h.3a.98 .98 0 0 1-.4 1.5M270.1 175.2h.3a.98 .98 0 0 1-.4 1.5"/>
<path d="M270.2 162.3l.4-.2a.92 .92 0 0 1 1.1 0 .92 .92 0 0 1 .2 1.2l-.3 .8a1.37 1.37 0 0 1-1.9 .9 2.21 2.21 0 0 1 .5-2.7zM270.2 175l.4-.2a.92 .92 0 0 1 1.1 0 .92 .92 0 0 1 .2 1.2l-.3 .8a1.37 1.37 0 0 1-1.9 .9 2.21 2.21 0 0 1 .5-2.7zM273.7 176.5l-3.8 1.9h-.4M273.7 160.3l-3.7 1.9M273.7 160.3v16.2"/>
<circle cx="42.2" cy="85.4" r="2.7"/>
<circle cx="42.2" cy="85.4" r="1.3"/>
<circle cx="177.8" cy="85.4" r="2.7"/>
<circle cx="177.8" cy="85.4" r="1.3"/>
<circle cx="42.2" cy="107.4" r="2.7"/>
<circle cx="42.2" cy="107.4" r="1.3"/>
<circle cx="177.8" cy="107.4" r="2.7"/>
<circle cx="177.8" cy="107.4" r="1.3"/>
</g>
<text font-size="5.6" x="269.1" y="197.6">A4</text>
<text font-size="3.9" x="103.9" y="172.4">A-A</text>
<g font-size="3">
<text x="62.1" y="60.8">8-</text>
<text x="68.8" y="60.8">2 HOLE THRU</text>
<text x="71.3" y="64.2">P.C.D</text>
<text x="85.4" y="64.2">16</text>
<text x="127.5" y="60.9">4-M2.5x.45 TAP THRU</text>
<text x="58.3" y="70.1">4-</text>
<text x="65" y="70.1">2.5 HOLE THRU</text>
<text x="127.7" y="66.6">4-</text>
<text x="127.7" y="70.1">P.C.D</text>
<text x="134.4" y="66.6">2 HOLE THRU</text>
<text x="141.8" y="70.1">22</text>
<text x="127.6" y="75.8">4-M2.5x.45 TAP THRU</text>
<text x="183.6" y="76">4-</text>
<text x="190.4" y="76">2.6 HOLE THRU</text>
<text x="223.6" y="75.9">2-R4</text>
<text x="243" y="75.9">12</text>
<text x="82.6" y="83.2">45</text>
<text x="133.9" y="97.3" transform="rotate(-90 133.9 97.3)">7</text>
<text x="139.4" y="98.2" transform="rotate(-90 139.4 98.2)">12</text>
<text x="145.3" y="98.2" transform="rotate(-90 145.3 98.2)">16</text>
<text x="189.5" y="98.2" transform="rotate(-90 189.5 98.2)">22</text>
<text x="195.3" y="98.2" transform="rotate(-90 195.3 98.2)">28</text>
<text x="220.4" y="99.2" transform="rotate(-90 220.4 99.2)">4.2</text>
<text x="105.8" y="119">7</text>
<text x="170.8" y="117.8">8.5</text>
<text x="104.9" y="123.9">16</text>
<text x="171.4" y="123.1">11.5</text>
<text x="104.9" y="128.7">24</text>
<text x="74.9" y="159.4">C1.4</text>
<text x="104.9" y="164">34</text>
<text x="129" y="164">1.5</text>
<text x="99.1" y="172.4">단면</text>
</g>
<g font-size="2.6">
<text x="149.9" y="197.8">[FOR REFERENCE ONLY]</text>
<text x="252.5" y="196.8">mm</text>
</g>
<g font-size="2.3">
<text x="197.6" y="191.7">FR12-S102-K</text>
<text x="211.8" y="197.9">2026/01/07</text>
<text x="260.8" y="196.9">1 of 1</text>
</g>
<g font-size="2">
<text x="230.3" y="190.3">Material</text>
<text x="242.4" y="190.3">Scale</text>
<text x="252.1" y="190.3">Unit</text>
<text x="260.5" y="190.4">Sheet</text>
</g>
<text font-size="1.6" x="241.6" y="196.8">NONSCALE</text>
<g font-size="1.3">
<text x="186.1" y="189">Title</text>
<text x="210" y="195.5">Date</text>
</g>
</svg>
